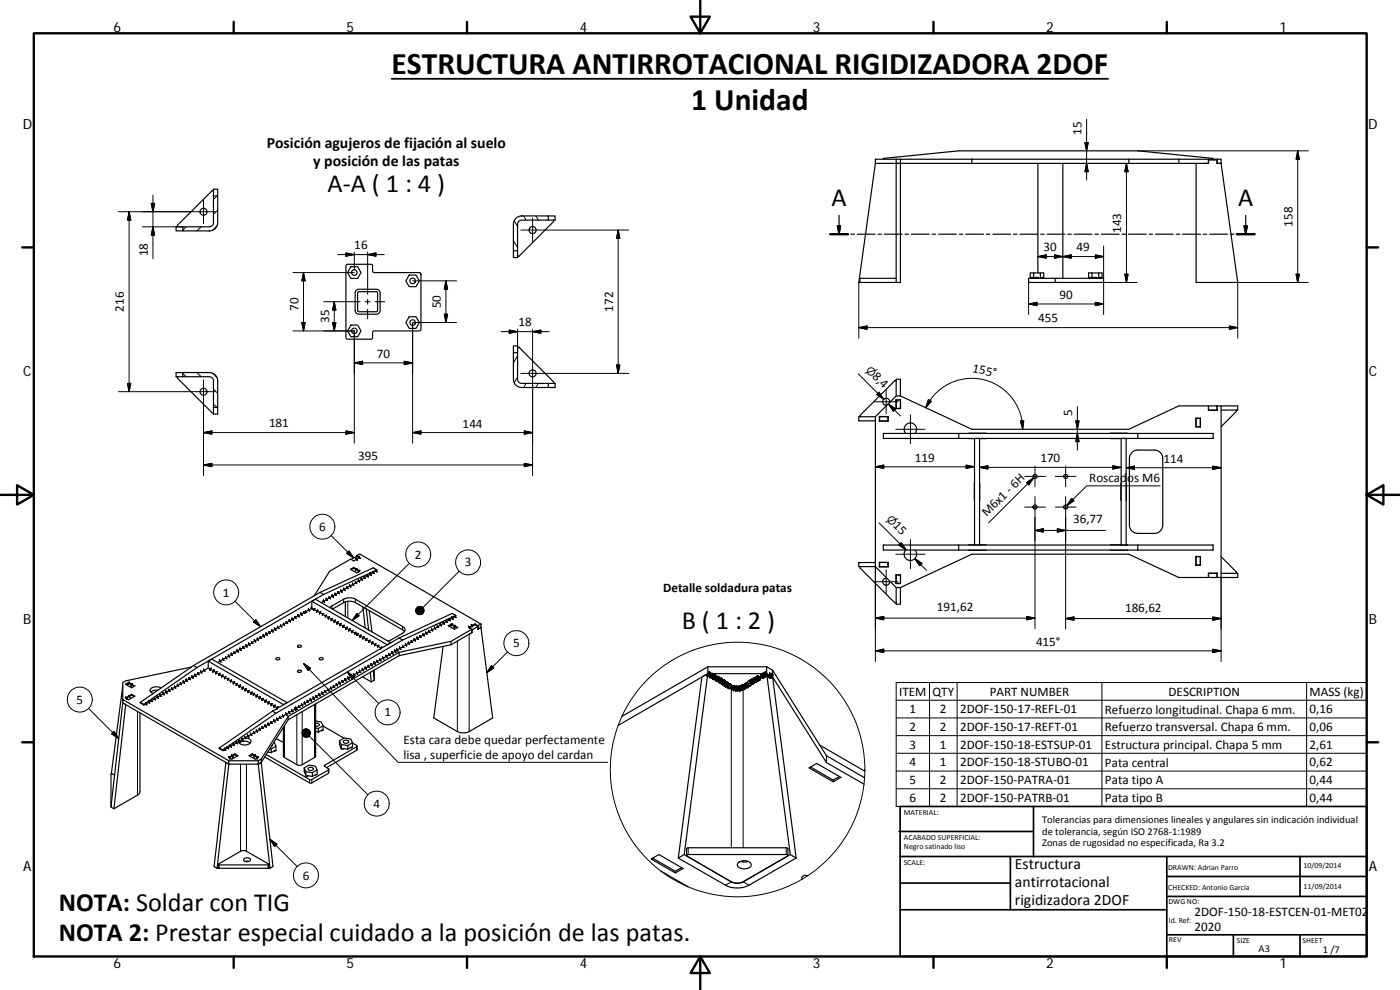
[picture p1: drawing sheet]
<svg xmlns="http://www.w3.org/2000/svg" width="420mm" height="297mm" viewBox="0 0 420 297" stroke-linecap="round" stroke-linejoin="round" font-family="sans-serif">
<g fill="none" stroke="#000" stroke-width=".36">
<path d="M64.1 58.8v-2h1.2v2M64.1 58.8h1.2v8a2.44 2.44 0 0 1-2.5 2.5h-7.9v-1.2h7.9a1.23 1.23 0 0 0 1.3-1.3zM64.1 57.4l-.4-.2-10.5 10.4v.3l.2 .2M262.7 49v-1.2h103.8v1.2M262.7 49l-5 35.8h11.3M269 47.8v37M270.2 47.8v37h-1.2M291.7 47.8v1.2M311.5 49v32.9M319 49v34.5M338.8 47.8v1.2M353.8 47.8v1.2"/>
<path d="M359 49v35.8h12.5l-5-35.8M362.7 47.8v1.2M362.7 49v-1h2.5v1h1.3M362.7 49h-100M363.9 47.8l.1-.3-22.5-2.2h-53.8l-22.5 2.2v.3M365.3 47.8v1.2M54.9 68.1h-2.1v1.2h2.1M104 79.4l7.5-.1 .3 .3 .1 1.8 .4 .4h13.5l.4 .2v17.1l-.4 .2h-13.5l-.4 .3-.1 1.9-.3 .2h-7.5l-.2-.4v-21.5zM154.1 75.2v2.1h1.2v-2.1M154.7 65.7l.5-.5 1-.4h8.4v1.2h-8a1.23 1.23 0 0 0-1.3 1.3v7.9h-1.2v-7.9l.2-1.1zM164.6 64.8h2v1.2h-2M166 66l.2 .2-.1 .3-10.3 10.4h-.3l-.2-.2"/>
<path d="M249.1 70.3h5.4M251.3 67.8h1l-.5 2.5zM251.8 64.6v5.7M255.3 70.3h1.1M257.3 70.3h5.3M263.5 70.3h1M265.4 70.3h5.4M271.6 70.3h1.1M273.5 70.3h5.4M279.7 70.3h1.1M281.7 70.3h5.3M287.9 70.3h1"/>
<path d="M289.8 70.3h5.4M296 70.3h1.1M298 70.3h5.3M304.2 70.3h1M306.1 70.3h5.3M312.3 70.3h1.1M314.3 70.3h5.3M320.5 70.3h1M322.4 70.3h5.3M328.6 70.3h1M330.5 70.3h5.3M336.7 70.3h1.1"/>
<path d="M338.7 70.3h5.3M344.9 70.3h1M346.8 70.3h5.3M353 70.3h1M354.9 70.3h5.4M361.1 70.3h1.1M363.1 70.3h5.3M369.3 70.3h1M371.2 70.3h5.3M373.3 67.8h1.1l-.5 2.5zM373.9 64.6v5.7M105.3 97.5h2l1 1.8-1 1.7h-2l-1-1.7z"/>
<path d="M105.3 80h2l1 1.8-1 1.7h-2l-1-1.7zM106.8 87.2l.9-.4h5.3l.7 .2 .4 .9v5.3l-.3 .7-.8 .4h-5.3l-.7-.3-.4-.8v-5.3zM107.4 87.7h5.8v5.7h-5.8zM122.8 95h2.1l.9 1.8-.9 1.7h-2.1l-1-1.7zM122.8 82.5h2.1l.9 1.8-.9 1.7h-2.1l-1-1.7zM269 83.5h-10.9v1.3M309.2 83.5h-.5v1.3h8M309.2 83.5h7.5M309.9 83.2v.3M310.2 81.9v1.3M311.7 83.5v-.3h-2.2v.3M312.2 81.9v1.6"/>
<path d="M312.5 83.5v-.3h.7v-1.3h-4v1.6M316.7 83.5h14.5v1.3h-14.5M316.7 83.5v1.3M327.4 83.2v.3M327.7 81.9v1.3M329.2 83.5v-.3h-2.2v.3M329.7 81.9v1.6M330 83.5v-.3h.7v-1.3h-4v1.6M330 83.2v.3M53.4 113l-.2 .5 10.5 10.3 .2 .1 .2-.2M54.9 111.8h7.9a2.48 2.48 0 0 1 2.5 2.5v7.9h-1.2v-7.9a1.23 1.23 0 0 0-1.3-1.3h-7.9zM54.9 111.8h-2.1v1.2h2.1"/>
<path d="M154.1 105.8v-2h1.2v2M154.1 105.8h1.2v8a1.23 1.23 0 0 0 1.3 1.2h8v1.3h-8a2.47 2.47 0 0 1-2.5-2.5zM155.3 104.4l.1-.2h.4l10.3 10.4 .1 .2-.2 .2M164.6 115h2v1.3h-2M268.9 120h1.3l.1 2.6h-1.4zM269 118.8v-5h1.2v5M269 120v2.6M269 114.4l-.4-.2-10.5 10.4 .2 .4M64.1 122.2v2.1h1.2v-2.1M262.7 125v45M262.7 125h-5v1.3h5M263.9 126.3h2.6"/>
<path d="M263.9 125h2.6v1.4h-2.6zM264 125v1.3M265.1 130h99v1.6h-99zM266.5 125v1.3M267 120.8a1.05 1.05 0 0 0-.9-1.3 1.05 1.05 0 0 0-1.2 1.1 1.05 1.05 0 0 0 1.3 1M269 122.5h1.2M269 120h1.2M271.8 130a1.88 1.88 0 0 1 .1-2.6 1.88 1.88 0 0 1 2.6 0 1.88 1.88 0 0 1 .1 2.6M287.7 130v1.6M290.8 131.6h1.7M290.8 130h5.1M295.9 131.6h-1.9"/>
<path d="M333.3 131.6h3.2M333.3 130h5.1M338.4 131.6h-.4M339.6 135.9l.8-.6 .7-.2 5.4-.1a2.51 2.51 0 0 1 2.5 2.5v20a2.51 2.51 0 0 1-2.5 2.5h-5a2.51 2.51 0 0 1-2.5-2.5v-20l.1-.7zM341.5 130v1.6M358.9 125.5h1.4v2.6h-1.4zM359 125.5v2.6M359 125.5h1.2M360.2 125.5v2.6M362.7 123h2.6M362.7 121.8v1.3h2.6v-1.3M365.2 121.8v1.2"/>
<path d="M365.3 121.8h1.2v51.5M365.3 121.8h-11.5l-15 7h-47.1l-21.5-10h-1.2l-6.3 6.2M366.5 121.8h5v1.2h-5M370.9 123l.2 .2-.1 .3-4.5 4.5M292.5 145v5.1M294 145v5.1M336.5 145v5.1M338 150.1h.1M338 145v5.1M96.1 177.7l1 .7M96.1 177.7l-38 22M97.1 178.4l-38 21.9"/>
<path d="M106.2 170.5l1.6 1M106.2 170.5l-.8 .4M106.2 170.2l1.8 1.1-1 .6-1.8-1.1 1-.6v.3M107 166.9l-1.6 1M107 166.9l.8 .4M107.1 166.9v-.2l.9 .5-1.8 1.1-1-.5-6.3 3.6-4.6 7.4M107.1 166.7l.8-.5 36.4 21M112 170.4h.1M112 170.4l-15.9 7.3M112 170.4l1.1 .6M113 171v.2l-16.6 9.6M113 171l-15.9 7.4"/>
<path d="M258.3 170l-.2 .5 10.5 10.4 .4-.2M262.7 170l6.3 6.3M262.7 168.8h-5v1.2h5M263.9 168.8h2.6M263.9 170h2.6M263.9 168.7h2.6v1.4h-2.6zM264 168.8v1.2M265.1 163.5h99v1.5h-99zM266.2 173.5a1.05 1.05 0 0 0-1.3 1 1.05 1.05 0 0 0 1.2 1.1 1.05 1.05 0 0 0 .9-1.3M266.5 168.8v1.2M268.9 172.5h1.3l.1 2.6h-1.4zM269 176.3h1.2"/>
<path d="M269 176.3v5h1.2v-5M269 172.5v2.6M269 172.5h1.2M269 175h1.2M271.8 165a1.88 1.88 0 0 0 .1 2.6 1.88 1.88 0 0 0 2.6 0 1.88 1.88 0 0 0 .1-2.6M287.7 163.5v1.5M290.8 165h5.1M292.5 163.5v-31.9h1.5v31.9M292.5 163.5h-1.7M294 163.5h1.9M333.3 165h5.1M336.5 163.5h-3.2"/>
<path d="M336.5 163.5v-31.9h1.5v31.9M338 163.5h.4M341.5 163.5v1.5M358.9 167h1.4v2.6h-1.4zM359 167h1.2M359 167v2.6M360.2 167v2.6M362.7 172h2.6M365.2 172v1.3M365.3 173.3v-1.3h-2.6v1.3M366.5 167l4.5 4.6 .1 .2-.2 .2M366.5 172h5v1.3h-17.7l-15-7h-47.1l-21.5 10"/>
<path d="M58.1 199.7l-16 11.1 1.1 .7M58.1 199.7l1 .6M62.5 198.4v2M62.5 198.4l1-.6 22.7 13-1.1 .6zM82.8 197.5a.54 .54 0 0 1 .7-.3 .54 .54 0 0 1 .3 .7 .6 .6 0 0 1-.6 .1 .6 .6 0 0 1-.4-.5zM89.4 193.6a.61 .61 0 0 1 1 .5 .6 .6 0 0 1-.6 .2 .6 .6 0 0 1-.5-.6zM91.4 183.8l-26.1 15M93.6 180.4v2l9.5 5.6M93.6 180.4l1-.6 22.7 13-1.1 .7zM93.6 182.5l-2.3 1.2M95.9 197.4a.5 .5 0 0 1 .7-.2 .5 .5 0 0 1 .2 .7 .5 .5 0 0 1-.7 .2 .5 .5 0 0 1-.2-.7zM99 182.3l4.1-2.5a3.9 3.9 0 0 1 3.6 0l14.1 8.2a1.06 1.06 0 0 1 .8 1 1.06 1.06 0 0 1-.8 1l-4.4 2.3"/>
<path d="M99.8 182.8l3.3-2a3.9 3.9 0 0 1 3.6 0l14.7 8.7M103.1 187.9l11.4 6.6M103.6 180.6v4.4M108.9 182.1l.7 6.3M109.9 182.7l.7 6.3M110.8 183.2l.8 6.4M115 197.4h.1M115.1 197.4l-26.5 15.3M118.6 195.3v.1M118.6 195.3l-3.5 2.1M119.7 191.4l1.1 .6M119.7 191.4l-37.9 22"/>
<path d="M119.8 196.7l-33.3 19.2M119.8 195.7v1M119.8 195.7l-33.3 19.2M120.8 192l-38 22M134.5 187.7l1-.5 1.9 1.1-1 .5zM135.4 192.4v1M135.4 192.4l-15.6 3.3M135.4 193.4l-15.6 3.3M135.5 187.5l1.6 .9M135.5 187.5l-.8 .4M135.5 187.2v.3M136.7 184.7v.2l-18.1 10.4"/>
<path d="M136.7 184.7l-15.9 7.3M136.8 184.7l-1.1-.6-16 7.3M141.6 189.8h.1M141.6 188.8v1l-6.2 3.6M141.6 188.8l-6.2 3.6M141.7 189.8l-.9 .5M142.6 187.2l.9 .5M142.6 187.2v.3M142.6 187.5l-1.7 .9M142.6 187.2l-1.9 1.1 .9 .5M142.6 187.5l.9 .5M143.5 188.7h.1"/>
<path d="M143.5 188l-1.9 .9M143.5 188v.8l.8-.5M143.5 187.7v1M144.3 188.3l3.6 27.1-8 4.4-1.4 .1-1-.3-7.3-4.2 2.8-21.4M144.3 188.3l-.8 .4M144.3 187.2v1.1M144.3 187.2l-.8 .5M36.8 205.8l-3.4 26.4M36.8 210.9l.9 .5-3.5 31.3M36.8 210.9l-3.5 31.2 .9 .6M36.8 210.9l31.9 18.4h8.8M36.8 210.9v-1l31.9 18.4"/>
<path d="M37.6 205.3l1-.6 1.9 1.1-1 .6zM37.6 209.4l1.9-1.1 1 .6-1.9 1.1zM38.6 204.7v.3M38.6 205l1.6 .9M38.6 205l-.7 .4M39.5 208.6l-1.6 .9M39.5 208.6l.7 .4M39.5 208.3v.3M42 213.9l-.1 24-.6 .7-7.1 4.1M47.4 207.1a2.6 2.6 0 0 0-2.1 .6M48.4 206.4a2.31 2.31 0 0 0-3.3 .7l.2 .6 .7 .4M57.4 200.2l-19.7 4.1-.9 .5v5.1"/>
<path d="M59.1 200.3l-15.9 11.2 18.1-10.4M61.3 201.1h.1M62.5 200.4l9.5 5.6M62.5 200.4l-1.2 .7M72 205.9l3.6 2.1M75.6 208l7.7 4.4M81.8 213.4l-16 11 1 .8M81.8 213.4l1 .6M82.8 214l-16 11.2 18.2-10.4M85 214.8h.1M86.5 215.9l-8.1 12.9M86.5 214.9v1"/>
<path d="M86.5 214.9l-8.1 12.9M88.6 212.7l-3.6 2.1M89.3 201.2a.61 .61 0 0 1 .7-.2 .61 .61 0 0 1 .4 .6 .6 .6 0 0 1-.6 .2 .6 .6 0 0 1-.5-.6zM94.7 211.2v15.6l-.2 .4-4.5 2.4-.9-.2-3.9-2.2-.1-.4v-8.6M94.7 216.3l1.7 .3 .6 1.1-1.5 .9M94.7 217a.6 .6 0 0 1 .8 0 .6 .6 0 0 1 .2 .7l-1 .2M94.7 219.5l.8 .2M94.7 218.5l.8 .1M95.5 218.6v1.1M97 217.7v1.4l-1.5 .6M97 217.8l6.2 3.7M108.8 203.1l2.6 1.5"/>
<path d="M111.1 201.7l.3 2.9M112 201.2l.3 2.9-.9 .5M112.3 202.7l-.1 .1M112.3 201v1.7M112.3 202.7v1.1M212.4 202.1l-1.8 1-7 54.4M212.4 202.1l-7.1 54.3M212.4 202.1l1.8 .9M212.4 200.1v2M212.4 200.1h17.7M212.4 200.1l-25.8 14.8M214.1 203.1l3.7 2.1"/>
<path d="M217.7 205.1l1.8 1.1a3.7 3.7 0 0 0 3.5 0l1.8-1.1M228.4 203.1l-3.7 2.1M230.1 202.1l1.8 1M230.1 202.1l-1.8 .9M230.1 202.1l7.1 54.3M230.1 202.1h-17.7l-26.9 15.5M230.1 200.1l1.8 1M230.1 200.1v2M231.9 203.1l7 54.4M231.9 201.1v2M231.9 201.1l16.1 25.7M231.9 203.1l16.1 25.7"/>
<path d="M34.4 232.6l-.8-.4h-.3v8.6M68.6 227.2l1.9-1 .9 .5-1.8 1.1zM68.7 229.3l-.9-.5-3.5 31.2 .8 .5M68.7 229.3l-3.6 31.2M68.7 228.3v1M68.7 228.3h8.8M70.5 226.4l.7 .5M70.5 226.4l-1.7 1M70.5 226.2v.2M71.8 222.9a2.75 2.75 0 0 1 3.3 0M73.5 221.4a1.24 1.24 0 0 1 1.3 .2 1.24 1.24 0 0 1 .4 1.3 2.39 2.39 0 0 1-3.6-.4M75.7 226.4l1.7 1"/>
<path d="M75.7 226.4l-.7 .5M75.7 226.2l1.9 1-1 .6-1.8-1.1 .9-.5v.2M77.5 229.3l3.5 31.2M77.5 228.3v1M78.4 228.8l3.5 31.2-.9 .5M78.4 227.8v1M78.4 228.8l-.9 .5M78.4 227.8l-.9 .5M79.4 227.1l13.7 7.9 5.4-2.9 .2-1.3M80.4 225.6l1 .2M81 224.6l.4 .1M81.4 224.7v1.1"/>
<path d="M81.7 223.5l-.2 .4M82.2 222.7l.6 1.2-1.4 .8M82.8 221.8h.5l1.2 .7h.6M82.8 223.9v1.3l-1.4 .6M91.3 230.4l1.4-.8 2 .3 .5 1.1-1.4 .8M91.3 230.4v1.1l.5 1.4M91.3 230.4l.5 1.1M91.8 232.9h.5v-.2l1.5 .3M91.8 231.5v1.4M91.8 231.5l2 .3M92.5 230.5l.1-.1a.78 .78 0 0 1 .9-.2 .78 .78 0 0 1 .5 .7 .8 .8 0 0 1-.9 .4 .8 .8 0 0 1-.6-.8zM93.8 231.8v1.2"/>
<path d="M95.2 231v1.3l-1.4 .7M101.9 222.3l1.4-.9 2 .3 .5 1.1-1.4 .9M101.9 222.3v1.1l.5 1.3M101.9 222.3l.5 1.1M102.4 224.7l2 .1M102.4 223.4v1.3M102.4 223.4l2 .3M103.1 222.3a.91 .91 0 0 1 1.6 .4 .91 .91 0 0 1-.9 .3 .91 .91 0 0 1-.8-.6zM104.4 223.7v1.1M105.8 222.9l1.3 .8v.3l-9.6 5.6-.1 .3 1.2 .8v.2l-5.3 3.1-13.4-7.6M105.8 222.8v1.4l-.4 .2v-.2l-1 .6M107.2 223.9l-.2 1.2-9 5.2"/>
<path d="M242.8 230.4l2.3-1.3 7.3 4.1-2.3 1.4zM243.3 230.1l6.8 4M246 223.6l13.6 7.8M248 228.8l11.3 6.5M248 226.8l11.5 6.6M248 226.8v2M250.1 234.1v.5M251.9 233l-1.8 1.1M33.5 240.9l-.2-.1v1.1M65.5 259.3l6.7-3.9 1.1-.2 7.4 4.2-14.9 .1zM65.5 259.4v1l.3 .1h14.6l.3-.1v-1M73.2 257.7a1.21 1.21 0 0 1 2 .3 1.25 1.25 0 0 1-2.1 0z"/>
<path d="M73.6 258.5h1.1M195.4 257.7l2.3-1.3 7.3 4.2-2.3 1.3zM195.9 257.5l6.8 3.9M205.3 256.4l14.2 8.2a4.1 4.1 0 0 0 3.5 0l14.2-8.2M205.3 256.4l-1.7 1.1M206.1 256.7v-2.1l.4-.2h29.5l.5 .3v2M221.5 258.9a2.73 2.73 0 0 1 3.9 .4 1.94 1.94 0 0 1-2.7 1.3 1.16 1.16 0 0 1-1.1-.4 1.16 1.16 0 0 1-.1-1.3zM222.2 258.5l1 .1 1.3-.1M236.3 256.9l.1-.3-.4-.2h-29.5l-.4 .2 .1 .3M237.2 256.4l1.7 1.1M238.9 257.5l-14.1 8.1a7.9 7.9 0 0 1-7.1 0l-14.1-8.1M65.5 260.3l-.4 .2"/>
<path d="M80.7 260.3l.3 .2M198.3 261.3l8.2 4.8M202.7 261.4v.5M204.5 260.3l-1.8 1.1M242.4 262.7a1.26 1.26 0 0 0-1.8 .8l.2 .2"/>
<circle cx="61.1" cy="63.5" r="1.04"/>
<circle cx="159.8" cy="69" r="1.06"/>
<circle cx="106.3" cy="99.3" r=".84"/>
<circle cx="106.3" cy="81.8" r=".84"/>
<circle cx="123.8" cy="96.8" r=".84"/>
<circle cx="123.8" cy="84.3" r=".84"/>
<circle cx="61.1" cy="117.5" r="1.04"/>
<circle cx="159.8" cy="112.1" r="1.05"/>
<circle cx="310.6" cy="152.1" r=".61"/>
<circle cx="310.6" cy="142.9" r=".61"/>
<circle cx="319.8" cy="152.1" r=".6"/>
<circle cx="319.8" cy="142.9" r=".6"/>
</g>
<g fill="none" stroke="#000" stroke-width=".3">
<path d="M326.1 35.8v18.2M45.9 58.5v19.1M61.1 60v7.1M65.1 58.8l-1 1M325.6 42.8h1l-.5 2.5zM326.1 49l.5 2.5h-1zM338.1 49v35.8M338.1 49l.4 2.5h-.9zM341.5 45.3h51.1M389.5 45.3l.5 2.5h-1zM389.5 45.3v39.5M38.7 63.5l.6 2.5h-1z"/>
<path d="M38.7 63.5v54M42.7 68.1h12.2M45.4 61h1l-.5 2.5zM45.9 68.1l.5 2.4h-1zM55.9 68.1l-1 1M60.4 68.1l-1.3 1.2M64.6 63.5h-29M65.1 67.8l-1.3 1.3M65.3 63.1l-1.2 1.2M101.3 76.4h14M103.8 75.9l2.5 .5-2.5 .5zM106.3 75.6v5.3"/>
<path d="M110.3 76.4l2.5-.5v1zM110.3 75.6v12.7M154.1 72.1l1.2 2.2M154.3 66.2l1 1.8M156.3 69h32.4M157.2 64.8l.7 1.2M159.8 65.5v7.1M160.8 64.8l.8 1.2M164.5 64.8l.1 .1M185.5 69v43M185.5 69l.5 2.5h-1zM311.5 77l2.5-.5v1z"/>
<path d="M311.5 77h19.7M316.5 76.5l2.5 .5-2.5 .5zM319 77l2.5-.5v1zM328.7 76.5l2.5 .5-2.5 .5zM331.2 73.8v9.7M87.9 81.8h18.4M87.9 99.3h18.4v33.7M90.6 96.8h1l-.5 2.5zM91.1 81.8v17.5M91.1 81.8l.5 2.5h-1zM99.8 96.8h1l-.5 2.5zM100.3 90.5l.5 2.5h-1z"/>
<path d="M100.3 90.5v8.8M108.1 90.5h-11M109.6 90.5h1.5M110.3 89.8v1.5M110.3 92.8v2.9M112.6 90.5h2.9M123.8 84.3h13.2M133.3 94.3h1l-.5 2.5zM133.8 84.3v12.5M133.8 84.3l.5 2.5h-1zM137 96.8h-13.2v36.2M150.3 99.5h14.5"/>
<path d="M152.8 99l2.5 .5-2.5 .5zM155.3 98.7v7.1M159.8 99.5l2.5-.5v1zM159.8 98.7v44M257.7 84.8v16.7M257.7 98.3l2.5-.5v1zM257.7 98.3h113.8M308.7 84.8v9.6M308.7 91.2l2.5-.5v1zM308.7 91.2h22.5M316.2 84.8h25M328.7 90.7l2.5 .5-2.5 .5z"/>
<path d="M331.2 84.8v9.6M337.6 82.3h.9l-.4 2.5zM369 97.8l2.5 .5-2.5 .5zM389 82.3h1l-.5 2.5zM392.6 84.8h-21.1v16.7M35.6 117.5h29M38.3 115h1l-.6 2.5zM54.9 112l1 1M59.1 111.8l1.3 1.2M61.1 114v28.7M63.8 112l1.3 1.3M64.1 116.8l1.2 1.2"/>
<path d="M106.3 108.9l2.5-.5v1zM106.3 108.9h17.5M121.3 108.4l2.5 .5-2.5 .5zM155.3 106.7l-1.2 2.2M155.3 113.1l-1 1.7M156.3 112h32.4M157.9 115l-.7 1.3M161.6 115l-.8 1.3M164.6 116.2l-.1 .1M185 109.5h1l-.5 2.5zM257.6 112.1l7.6 7.7-1.7-1.8M263.8 117.7l1.4 2.1-2.1-1.4z"/>
<path d="M265.9 117v7.1M278.6 119.9l.9 .5-1.7 1.9zM61.1 139.5l2.5-.5v1zM61.1 129.8l2.5-.5v1zM61.1 139.5h98.7M61.1 129.8h45.2M64.1 121.2l1 1M103.8 129.3l2.5 .5-2.5 .5zM123.8 129.8l2.5-.5v1zM123.8 129.8h36M157.3 139l2.5 .5-2.5 .5zM157.3 129.3l2.5 .5-2.5 .5z"/>
<path d="M262.4 120.5h7.1M266.7 121.3l3.5 3.5M266.7 121.3l2.1 1.4-.7 .7zM268.8 128.8h8.8M273.2 124.4v8.8M277.8 122.3a15.3 15.3 0 0 1 17.2-8.4 15.3 15.3 0 0 1 11.9 14.9M290 139.6l2.5 .5-2.5 .4zM306.2 126.3h1l-.3 2.5zM310.6 139.8v6.3M319.8 139.8v6.3M322.9 126.3h.9l-.5 2.5zM323.3 122v13"/>
<path d="M323.3 130l.5 2.5h-.9zM334 139.7l2.5 .5-2.5 .5zM364 139.8l2.5 .5-2.5 .5zM262.7 140.1l2.5-.5v.9zM262.7 140.1h29.8M263.8 156.9l8.1 8.1-1.8-1.8M294 140.2l2.5-.5v1zM294 140.2h42.5M307.5 142.9h6.2M307.5 152.1h6.2M308.1 144.8l2.1-1.4-1.4 2.1zM310.2 143.4l-13.5 13.5"/>
<path d="M310.6 159.2l2.5-.6v1.1zM310.6 149v39.6M316.7 142.9h6.2M316.7 152.1h6.2M317.3 158.6l2.5 .6-2.5 .5zM319.8 149v39.8M321.6 149.5l.7 .7-2.1 1.5zM331.8 159.2h-21.2M338 140.3l2.5-.5v1zM338 140.3h28.5M348.2 145.8h-22.1l-5.9 5.9M97.9 179.5v.3l.4 .3"/>
<path d="M98.8 179l.4 .6M99.4 160.7l6.8 6.7M99.7 178.5l.4 .6M100.6 178l.3 .6M101.4 177.5l.1 .4 .3 .2M102.3 177l.4 .6M103.1 179.8v1M103.2 176.5l.4 .6M104 176l.1 .3 .3 .3M104.7 165.3l1.5 2.1-2.2-1.4zM104.9 175.5l.4 .6M105.8 175l.4 .6"/>
<path d="M106.7 179.8v1M106.7 174.5l.3 .6M106.9 167.4v.4l.4 .3M107.1 170.6l-.4 .7M107.6 173.9l.3 .7zM107.8 166.9l.1 .5 .3 .2M108 171.1l-.4 .7M108.4 173.4v.4l.4 .3M109.3 172.9l.1 .5 .3 .2M110.2 172.4l.3 .7M111.1 171.9l.3 .7M111.9 171.4l.4 .7"/>
<path d="M112 170.4l1 .6M112.8 170.9l.4 .7M122.9 169l-17.2 17.2M137.8 171.4l-10.9 10.9M262.4 174.5h7.1M262.7 170v4.4M262.7 174.6v23.9M265.9 171v7.1M268.8 166.3h8.8M269.8 163.5l.7-.7 1.4 2.2zM273.2 161.9v8.7M274.5 167.6l3.6 3.5"/>
<path d="M274.5 167.6l2.2 1.4-.7 .7zM366.5 173.3v25.2M65.9 198l.4 .6M66.8 197.5l.4 .6M67.7 197l.4 .6M68.5 196.5l.4 .6M69.4 196l.4 .6M70.3 195.5l.4 .6M70.5 180.4l7.7 7.6M71.2 195l.3 .6M72 194.5l.4 .6M72.9 194l.4 .6"/>
<path d="M73.8 193.5l.4 .6zM74.6 193l.1 .4 .3 .2M75.5 192.4l.4 .7M76.1 186.6l.7-.7 1.4 2.1zM76.4 191.9l.3 .7M77.2 191.5l.4 .6M78.1 190.9v.4l.4 .3M79 190.4v.4l.4 .3M79.9 189.9v.4l.3 .3M80.7 189.4l.4 .7M81.6 188.9l.3 .7M82.5 188.4l.3 .7"/>
<path d="M83.3 187.9l.4 .7M84.2 187.5l.4 .6M85.1 186.9l.3 .7M85.9 186.4l.4 .7M86.8 185.9l.4 .7M87.7 185.4l.3 .7M88.5 184.9l.4 .7M89.4 184.4l.4 .7M90.3 183.9l.1 .5 .3 .2M91.1 199.1l28.4 29.6h62.9M91.1 199.1l2.1 1.4-.7 .7zM91.2 183.4v.5l.3 .2"/>
<path d="M91.7 183.2l.4 .6M92.6 182.6l.1 .5 .3 .2M93.4 182.2l.4 .6M94.5 182.5l-.3 .2-.1 .5M95.4 183l-.4 .7M96.3 183.6l-.4 .6M97.1 180l.1 .5 .2 .2M97.1 184.1l-.3 .6M98 184.6l-.3 .6M98.9 185.1l-.4 .6M99.6 181.8v.8M99.8 185.6l-.3 .2-.1 .4"/>
<path d="M100.5 186.1h.1l-.3 .6zM101.5 186.6l-.4 .6M102.4 187.1l-.4 .3v.3M103.3 187.6l-.3 .2-.1 .5M104.2 188.2l-.4 .6M104.4 180.4v5M105.1 188.7l-.4 .6M105.9 189.2l-.3 .6M106.8 189.7l-.3 .7M107.1 184l.7 .7-2.1 1.5zM107.5 190l-.3 .7M108.4 190.6l-.4 .6"/>
<path d="M109.3 191.1l-.4 .6M110.2 191.6l-.4 .6M110.5 199.6l.4 .6M111.1 192.1l-.4 .6M111.4 199.1l.3 .7M111.9 192.6l-.3 .7M112.2 198.6l.1 .5 .3 .2M112.8 193.1l-.4 .7M113.1 198.1l.4 .7M113.7 193.6l-.4 .7M114 197.6l.3 .6M114.6 194.1l-.4 .7"/>
<path d="M114.8 197.1l.4 .7M115.8 196.6l.4 .6zM116.7 196l.4 .7M117.6 195.5l.4 .7M118.5 195l.4 .7M119.1 194.6l.3 .7M119.9 194.1l.4 .7M120.8 188v1M120.8 193.6l.4 .7M121.7 193.1l.4 .7M122.5 192.7l.4 .6M123.4 192.2l.4 .6"/>
<path d="M124.3 191.6l.4 .7M125.2 191.1l.3 .7M126.1 190.6l.3 .7M126.9 190.1l.4 .7M127.8 189.6l.4 .7M128.6 189.1l.4 .7M129.5 188.6l.4 .7M130.4 188.1l.4 .7zM131.3 187.6l.3 .7M132.2 187.1l.3 .7M133 186.6l.4 .7M133.9 186.1l.1 .5 .2 .2"/>
<path d="M134.7 185.6l.4 .6M135.6 185.1l.4 .6M135.7 184.1l1 .6M135.7 187.1l-.4 .7M136.5 184.6v.3l.4 .4M136.6 187.6l-.1 .4-.3 .3M137.3 192.3v27.2M140.6 187.9l.3 .7M140.8 190.3v29.2M141.4 187.4l.4 .6M147.5 199.7l.7 .7-2.1 1.4zM152.3 195.6l-6.2 6.2"/>
<path d="M262.7 185.5l2.5-.5v1zM262.7 195.3l2.5-.5v1zM262.7 185.5h47.9M262.7 195.3h103.8M308.1 185l2.5 .5-2.5 .5zM319.8 185.6l2.5-.5v1zM319.8 185.6h46.7M364 185.1l2.5 .5-2.5 .5zM364 194.8l2.5 .5-2.5 .5zM26.6 212.5l9 9.1M34.2 219.5l1.4 2.1-2.1-1.4zM37.7 209.2l.3 .2v.4"/>
<path d="M38.6 208.7l.3 .6M38.8 204.7v.3l-.4 .3M39.7 205.2v.3l-.4 .3M41.3 213.5v25.1M42.2 210.7l1 .6M43.7 210.8l.4 .7zM44.6 210.3l.3 .7M45.4 209.8l.4 .7M46.3 209.3l.1 .5 .3 .2M47.1 208.8l.4 .7M48 208.3l.4 .7M48.9 207.8v.4l.4 .2"/>
<path d="M49.8 207.3v.3l.4 .4M50.7 206.8l.3 .7M51.5 206.3l.1 .5 .3 .1M52.4 205.8l.4 .6M53.2 205.3l.1 .3 .3 .3M54.1 204.8l.4 .6M55 204.3l.1 .5 .3 .1M55.9 203.8v.3l.3 .3M56.8 203.3l.3 .6M57.6 202.8l.1 .4 .3 .2M58.5 202.3l.4 .6M59.3 201.8l.4 .6"/>
<path d="M60.2 201.3l.4 .6zM61.1 200.8l.4 .6M63.4 200.5l-.4 .7M64.3 201l-.4 .7M64.9 201.7l.3-.2-.4 .7zM66 202l-.3 .7M66.9 202.5l-.4 .7M67.8 203l-.4 .7M68.7 203.5l-.3 .2-.1 .5M69.5 204l-.3 .7M70.4 204.5l-.4 .7M71.3 205l-.4 .7"/>
<path d="M72.2 205.5l-.4 .7M73.1 206.1l-.4 .7M73.9 206.7l-.3 .6M74.8 207.2l-.3 .3v.3M75.2 220l.4 .6M75.7 207.7l-.3 .3-.1 .3M76.1 219.5l.3 .6M76.4 208l-.3 .2-.1 .5M77 219l.1 .5 .2 .1M77.3 208.5l-.3 .2-.1 .5M77.8 218.5l.4 .6M78.2 209l-.4 .7"/>
<path d="M78.7 218l.3 .6M79 209.5l-.3 .7M79.6 217.5l.3 .6M79.9 210.1l-.2 .1-.1 .5M80.4 217v.3l.4 .3M80.8 210.6l-.3 .1-.1 .5M81.3 216.5v.3l.4 .3M81.7 211.1l-.4 .6M82.2 216l.3 .6M82.6 211.6l-.4 .6M83 215.5l.4 .6M83.5 212.1l-.4 .3v.3"/>
<path d="M83.9 214.9v.4l.4 .3M84.8 214.4l.3 .7zM85.4 217.7v9.6M85.8 213.9l.3 .7M86.6 213.4l.4 .7M87.5 212.9l.1 .3 .3 .4M88.4 212.4v.3l.4 .3M88.8 212.2v.3l.3 .3M89.1 214.4v15M89.6 211.6l.1 .5 .3 .2M90.5 211.1l.4 .7M90.7 213.5v15.9"/>
<path d="M91.4 210.7l.3 .6M92.2 210.1l.1 .4 .3 .3M93.1 209.6l.4 .7M94 209.1l.3 .7M94.4 211.4v15.9M94.8 208.7l.4 .6M95.7 208.2l.4 .6M96.6 207.6l.4 .7M97.4 207.1l.4 .7M98.3 206.7l.4 .6zM99.2 206.1l.4 .7M100.1 205.6l.3 .7"/>
<path d="M100.9 205.1l.1 .5 .3 .2M101.8 204.6l.4 .7M102.7 204.1l.3 .7M103.5 203.6l.4 .7M104.2 201.6l2.1 1.4-.7 .8zM104.2 201.6l9.5 9.5M104.4 203.1v.4l.4 .3M105.3 202.6l.1 .5 .3 .2M106.1 202.1l.4 .7M107 201.6l.4 .6M107.9 201.1l.4 .7M108.7 200.6l.1 .5 .3 .2"/>
<path d="M109.6 200.1l.4 .6M212.8 201.5l-.1 .6-.7 .7M213.2 201.7v.7l-.7 .6 .7-.6zM213.7 202v.7l-.7 .6M214.2 202.3l-.2 .9-.5 .4M214.6 202.4l-.2 .9-.6 .4 .6-.4 .2-.9M215 202.6v.7l-.7 .7M215.5 202.9l-.1 .7-.7 .6 .6-.4 .2-.9M215.9 203.2l-.2 .8-.6 .5M216.4 203.4l-.1 .7-.7 .6M216.4 203.5l-.2 .9-.5 .4M216.8 203.7l-.2 .9-.6 .4"/>
<path d="M217.2 203.9v.7l-.7 .6M217.3 204v.7l-.7 .6M217.7 204.2l-.1 .7-.7 .6 .7-.6zM218.1 204.5l-.1 .7-.7 .6M218.3 206.3l.5-.4 .2-.8v.7l-.7 .6M218.6 204.8l-.1 .7-.7 .6M219.5 206.2v48.2M219.5 205.4l-.2 .8-.5 .5M219.5 207.1l.1-.7 .6-.7-.5 .5-.1 .9M220.4 206l.2-.2-.5 .5 .1 1-.1-.7zM221 205.9l-.4 .6 .2 .8-.1-.8 .4-.6M221.5 205.9l-.3 .6 .2 .9"/>
<path d="M221.9 205.8l-.2 .9 .4 .6M222.3 205.7l-.1 .9 .5 .6M222.7 205.5l.1 .9 .5 .5M223 205.4l.2 .8 .5 .5M223 206.2v48.2M223.5 205.1v.7l.7 .6M223.5 205l.2 .9 .5 .4M224 204.8v.7l.7 .6M224.4 204.5l.1 .7 .7 .6M224.7 204.3l.6 .4 .1 .8M225.1 204l.7 .6 .1 .7M225.2 204l.7 .6v.7"/>
<path d="M225.6 203.8l.7 .6v.6M226 203.5l.6 .4 .2 .9-.2-.9zM226.1 203.5l.7 .5 .1 .7M226.5 203.2l.6 .7 .1 .6-.1-.6zM226.9 203l.6 .4 .2 .9M227 202.9l.7 .6 .1 .7M227.3 202.7l.7 .6 .1 .7M228.3 202.3l.2 .9 .6 .4M228.8 202v.7l.7 .6M229.2 201.7l.1 .7 .7 .6M229.7 201.5l.1 .6 .7 .7M230.9 201.7v.7l-.7 .6"/>
<path d="M231.4 202l-.1 .7-.7 .6M231.9 202.3l-.2 .9-.6 .4M269 204.8h141.2v37.2h-141.2zM269 210.1h141.2M269 215.4h141.2M279 204.8v37.2M287.2 204.8v37.2M330.7 204.8v37.2M392.1 204.8v37.2M65.8 224.4l1.1 .6M67.4 224.5l.3 .7M68.2 224l.4 .7z"/>
<path d="M68.6 227l.4 .7M69.1 223.5l.4 .7M69.5 226.5l.4 .7M70 223l.3 .6M70.9 222.5l.3 .6M71.7 222l.4 .7M72.2 229.3v26.1M72.6 221.5l.4 .6M73.5 221l.3 .6M74 229.3v26.1M74.3 220.5l.4 .6M76.7 226.5l-.4 .7"/>
<path d="M77.6 227l-.3 .2-.1 .5M92.8 220.9l17.6 17.6M92.9 233.9v1M93.6 233.9v1M97.5 229.6v.4M98.5 231v1.1M107 224.1v1M269 220.7h141.2M269 226h141.2M269 231.4h141.2M269 236.7h141.2M65.8 259.5v1"/>
<path d="M80.4 259.5v1M81 251.8l2.1 1.5-.7 .7zM81 251.8l8.2 8.2M206.5 254.4v2M223 258.3v.3M236 254.4v2M219.5 264.6l-1.8 1M223 264.6l1.8 1"/>
<circle cx="96.7" cy="158" r="3.8"/>
<circle cx="67.9" cy="177.7" r="3.8"/>
<circle cx="125.5" cy="166.4" r="3.8"/>
<circle cx="140.5" cy="168.7" r="3.7"/>
<circle cx="155" cy="193" r="3.7"/>
<circle cx="23.9" cy="209.9" r="3.7"/>
<circle cx="116.3" cy="213.7" r="3.8"/>
<circle cx="221.4" cy="230.9" r="38.2"/>
<circle cx="113" cy="241.1" r="3.8"/>
<circle cx="91.8" cy="262.7" r="3.8"/>
</g>
<g fill="none" stroke="#000" stroke-width=".71">
<path d="M10.1 10h400.1v277h-400.1zM70.1 6.6v3.4M140.2 6.6v3.4M207.3 5h5.8l-2.9 5zM210.2 0v10M280.2 6.6v3.4M350.2 6.6v3.4M6.7 74.2h3.4M249.1 70.3h5.4M371.2 70.3h5.3M410.2 74.2h3.4M.2 148.5h9.9"/>
<path d="M5.1 145.6l5 2.9-5 2.9zM410.2 148.5l5-2.9v5.8zM410.2 148.5h9.9M6.7 222.7h3.4M410.2 222.7h3.4M70.1 287v3.4M140.2 287v3.4M210.2 287l2.9 5h-5.8zM210.2 287v10M280.2 287v3.4M350.2 287v3.4"/>
</g>
<g fill="none" stroke="#000" stroke-width=".51">
<path d="M269.8 249.5h40.4M270.1 257h140.1M270.1 242h140.1v45h-140.1zM303.2 257v16M310.2 242v15M350.2 257v30M390.2 257v12M270.1 273h80.1M270.1 265h33.1M350.2 269h60M350.2 263h60M350.2 280.5h60"/>
<path d="M370.2 280.5v6.5M390.2 280.5v6.5"/>
</g>
<path d="M251.3 67.8h1l-.5 2.5zM373.3 67.8h1.1l-.5 2.5z" fill="#000" stroke="#000" stroke-width=".36"/>
<path d="M117.5 23.6h215.1" fill="none" stroke="#000" stroke-width=".53"/>
<g fill="#000" stroke="#000" stroke-width=".3">
<path d="M325.6 42.8h1l-.5 2.5zM326.1 49l.5 2.5h-1zM338.1 49l.4 2.5h-.9zM389.5 45.3l.5 2.5h-1zM38.7 63.5l.6 2.5h-1zM45.4 61h1l-.5 2.5zM45.9 68.1l.5 2.4h-1zM103.8 75.9l2.5 .5-2.5 .5zM110.3 76.4l2.5-.5v1zM185.5 69l.5 2.5h-1zM311.5 77l2.5-.5v1zM316.5 76.5l2.5 .5-2.5 .5z"/>
<path d="M319 77l2.5-.5v1zM328.7 76.5l2.5 .5-2.5 .5zM90.6 96.8h1l-.5 2.5zM91.1 81.8l.5 2.5h-1zM99.8 96.8h1l-.5 2.5zM100.3 90.5l.5 2.5h-1zM133.3 94.3h1l-.5 2.5zM133.8 84.3l.5 2.5h-1zM159.8 99.5l2.5-.5v1zM257.7 98.3l2.5-.5v1zM308.7 91.2l2.5-.5v1zM328.7 90.7l2.5 .5-2.5 .5z"/>
<path d="M337.6 82.3h.9l-.4 2.5zM369 97.8l2.5 .5-2.5 .5zM389 82.3h1l-.5 2.5zM38.3 115h1l-.6 2.5zM106.3 108.9l2.5-.5v1zM121.3 108.4l2.5 .5-2.5 .5zM152.8 99l2.5 .5-2.5 .5zM185 109.5h1l-.5 2.5zM263.8 117.7l1.4 2.1-2.1-1.4zM278.6 119.9l.9 .5-1.7 1.9zM61.1 139.5l2.5-.5v1zM61.1 129.8l2.5-.5v1z"/>
<path d="M103.8 129.3l2.5 .5-2.5 .5zM123.8 129.8l2.5-.5v1zM157.3 129.3l2.5 .5-2.5 .5zM262.7 140.1l2.5-.5v.9zM266.7 121.3l2.1 1.4-.7 .7zM294 140.2l2.5-.5v1zM306.2 126.3h1l-.3 2.5zM322.9 126.3h.9l-.5 2.5zM323.3 130l.5 2.5h-.9zM338 140.3l2.5-.5v1zM157.3 139l2.5 .5-2.5 .5zM290 139.6l2.5 .5-2.5 .4z"/>
<path d="M308.1 144.8l2.1-1.4-1.4 2.1zM310.6 159.2l2.5-.6v1.1zM317.3 158.6l2.5 .6-2.5 .5zM321.6 149.5l.7 .7-2.1 1.5zM334 139.7l2.5 .5-2.5 .5zM364 139.8l2.5 .5-2.5 .5zM104.7 165.3l1.5 2.1-2.2-1.4zM269.8 163.5l.7-.7 1.4 2.2zM274.5 167.6l2.2 1.4-.7 .7zM76.1 186.6l.7-.7 1.4 2.1zM107.1 184l.7 .7-2.1 1.5zM125.1 184.1l.5 .3z"/>
<path d="M125.1 184.1l.7 .3zM125.1 184.1l1 .3zM125.1 184.1l1.3 .3zM125.1 184.1l1.5 .2zM125.1 184.1h1.8l-.3 .2zM125.1 184.1l1.9-.2-.1 .2zM125.1 184.1l2.1-.4-.2 .2zM125.1 184.1l2.1-.7v.3zM125.1 184.1l2.2-.9-.1 .2zM125.1 184.1l2.1-1.2 .1 .3zM125.1 184.1l2-1.5 .1 .3zM125.1 184.1l1.9-1.7 .1 .2z"/>
<path d="M126.8 182.2l.2 .2-1.9 1.7zM126.6 182.1l.2 .1-1.7 1.9zM126.3 182l.3 .1-1.5 2zM126.1 181.9l.2 .1-1.2 2.1zM125.8 181.9h.3l-1 2.2zM125.5 182l.3-.1-.7 2.2zM125.3 182.2l.2-.2-.4 2.1zM125.1 182.4l.2-.2-.2 1.9zM125.1 182.4v1.7l-.2-1.5zM124.9 182.6l.2 1.5zM124.8 182.8l.3 1.3zM124.8 183.1l.3 1z"/>
<path d="M124.8 183.3l.3 .8zM124.9 183.6l.2 .5zM125 183.9l.1 .2zM147.5 199.7l.7 .7-2.1 1.4zM262.7 185.5l2.5-.5v1zM262.7 195.3l2.5-.5v1zM308.1 185l2.5 .5-2.5 .5zM319.8 185.6l2.5-.5v1zM364 185.1l2.5 .5-2.5 .5zM364 194.8l2.5 .5-2.5 .5zM91 219.1l-.3 .4zM91 219.1l-.3 .7z"/>
<path d="M91 219.1l-.3 .9zM91 219.1l-.3 1.2zM91 219.1l-.2 1.5zM91 219.1v1.7l-.2-.2zM91 219.1l.2 1.9-.2-.2zM91 219.1l.4 2-.2-.1zM91 219.1l.7 2.1-.3-.1zM91 219.1l.9 2.1h-.2zM91 219.1l1.2 2.1h-.3zM91 219.1l1.5 2-.3 .1zM91 219.1l1.7 1.8-.2 .2zM91 219.1l1.9 1.6-.2 .2z"/>
<path d="M91 219.1l2 1.4-.1 .2zM91 219.1l2.1 1.2-.1 .2zM91 219.1l2.1 .9v.3zM91 219.1l2.1 .6v.3zM91 219.1l2.1 .4v.2zM91 219.1l1.9 .1 .2 .3zM91 219.1l1.7-.1 .2 .2zM91 219.1l1.5-.2 .2 .1zM91 219.1l1.3-.3 .2 .1zM91 219.1l1.3-.3zM91 219.1l1-.4zM91 219.1l.7-.4z"/>
<path d="M91 219.1l.5-.3zM91 219.1l.2-.2zM91.1 199.1l2.1 1.4-.7 .7zM104.2 201.6l2.1 1.4-.7 .8zM34.2 219.5l1.4 2.1-2.1-1.4zM81 251.8l2.1 1.5-.7 .7z"/>
</g>
<g font-size="9.4">
<text x="117.5" y="22.3">ESTRUCTURA ANTIRROTACIONAL RIGIDIZADORA 2DOF</text>
<text x="207.4" y="33.1">1 Unidad</text>
</g>
<g font-size="7.9">
<text x="98.3" y="57.7">A‐A ( 1 : 4 )</text>
<text x="249.5" y="61.8">A</text>
<text x="371.6" y="61.8">A</text>
<text x="204.6" y="188.8">B ( 1 : 2 )</text>
<text x="17.7" y="273.5">NOTA: Soldar con TIG</text>
<text x="17.7" y="282.5">NOTA 2: Prestar especial cuidado a la posición de las patas.</text>
</g>
<g font-size="4.7">
<text x="80.1" y="44.3">Posición agujeros de fijación al suelo</text>
<text x="94" y="49.7">y posición de las patas</text>
<text x="304.6" y="260.7">Estructura</text>
<text x="304.6" y="266">antirrotacional</text>
<text x="304.6" y="271.5">rigidizadora 2DOF</text>
</g>
<g font-size="4.2">
<text x="34" y="9.6">6</text>
<text x="104" y="9.6">5</text>
<text x="174" y="9.6">4</text>
<text x="244" y="9.6">3</text>
<text x="314" y="9.6">2</text>
<text x="384" y="9.6">1</text>
<text x="6.8" y="38.7">D</text>
<text x="410.6" y="38.7">D</text>
<text x="7" y="112.9">C</text>
<text x="410.8" y="112.9">C</text>
<text x="7" y="187.1">B</text>
<text x="410.8" y="187.1">B</text>
<text x="7" y="261.3">A</text>
<text x="410.8" y="261.3">A</text>
<text x="34" y="290.4">6</text>
<text x="104" y="290.4">5</text>
<text x="174" y="290.4">4</text>
<text x="244" y="290.4">3</text>
<text x="314" y="290.4">2</text>
<text x="384" y="290.4">1</text>
</g>
<g font-size="3.9">
<text x="324.5" y="40.5" transform="rotate(-90 324.5 40.5)">15</text>
<text x="336.5" y="69.9" transform="rotate(-90 336.5 69.9)">143</text>
<text x="387.9" y="68" transform="rotate(-90 387.9 68)">158</text>
<text x="44.4" y="76.9" transform="rotate(-90 44.4 76.9)">18</text>
<text x="106.3" y="74.8">16</text>
<text x="313.2" y="75.4">30</text>
<text x="323.1" y="75.4">49</text>
<text x="318" y="89.7">90</text>
<text x="37.2" y="93.5" transform="rotate(-90 37.2 93.5)">216</text>
<text x="89.5" y="93.2" transform="rotate(-90 89.5 93.2)">70</text>
<text x="132.3" y="92.5" transform="rotate(-90 132.3 92.5)">50</text>
<text x="184" y="93.5" transform="rotate(-90 184 93.5)">172</text>
<text x="98.8" y="96.9" transform="rotate(-90 98.8 96.9)">35</text>
<text x="155.6" y="98">18</text>
<text x="311.6" y="96.8">455</text>
<text x="113.1" y="107.3">70</text>
<text x="261.6" y="113.2" transform="rotate(45 261.6 113.2)">8,4</text>
<text x="291.7" y="111.6" transform="rotate(12 291.7 111.6)">155°</text>
<text x="321.8" y="124.8" transform="rotate(-90 321.8 124.8)">5</text>
<text x="80.7" y="128.2">181</text>
<text x="138.8" y="128.3">144</text>
<text x="107.5" y="138">395</text>
<text x="274.6" y="138.5">119</text>
<text x="312.2" y="138.7">170</text>
<text x="349.2" y="138.8">114</text>
<text x="326.9" y="144.7">Roscados M6</text>
<text x="296.1" y="155.2" transform="rotate(-45 296.1 155.2)">M6x1 ‐ 6H</text>
<text x="95.8" y="159.3">6</text>
<text x="267.9" y="157.9" transform="rotate(45 267.9 157.9)">15</text>
<text x="322" y="157.1">36,77</text>
<text x="124.5" y="167.6">2</text>
<text x="139.5" y="170">3</text>
<text x="66.9" y="179">1</text>
<text x="199" y="177.5">Detalle soldadura patas</text>
<text x="281.2" y="183.3">191,62</text>
<text x="337.6" y="183.5">186,62</text>
<text x="154" y="194.2">5</text>
<text x="310.9" y="193.7">415°</text>
<text x="269.8" y="208.7">ITEM</text>
<text x="279.9" y="208.7">QTY</text>
<text x="297" y="208.7">PART NUMBER</text>
<text x="350.7" y="208.7">DESCRIPTION</text>
<text x="393" y="208.8">MASS (kg)</text>
<text x="22.9" y="211.1">5</text>
<text x="115.3" y="215">1</text>
<text x="272.9" y="214">1</text>
<text x="282.1" y="214">2</text>
<text x="288.1" y="214">2DOF‐150‐17‐REFL‐01</text>
<text x="331.6" y="214.1">Refuerzo longitudinal. Chapa 6 mm.</text>
<text x="393" y="214">0,16</text>
<text x="272.9" y="219.3">2</text>
<text x="282.1" y="219.3">2</text>
<text x="288.1" y="219.3">2DOF‐150‐17‐REFT‐01</text>
<text x="331.6" y="219.4">Refuerzo transversal. Chapa 6 mm.</text>
<text x="393" y="219.3">0,06</text>
<text x="121.1" y="223.1">Esta cara debe quedar perfectamente</text>
<text x="121.1" y="227.6">lisa , superficie de apoyo del cardan</text>
<text x="272.9" y="224.6">3</text>
<text x="282.1" y="224.6">1</text>
<text x="288.1" y="224.6">2DOF‐150‐18‐ESTSUP‐01</text>
<text x="331.6" y="224.7">Estructura principal. Chapa 5 mm</text>
<text x="393" y="224.6">2,61</text>
<text x="272.9" y="229.9">4</text>
<text x="282.1" y="229.9">1</text>
<text x="288.1" y="229.9">2DOF‐150‐18‐STUBO‐01</text>
<text x="331.6" y="230">Pata central</text>
<text x="393" y="229.9">0,62</text>
<text x="272.9" y="235.2">5</text>
<text x="282.1" y="235.2">2</text>
<text x="288.1" y="235.2">2DOF‐150‐PATRA‐01</text>
<text x="331.6" y="235.3">Pata tipo A</text>
<text x="393" y="235.2">0,44</text>
<text x="112.1" y="242.4">4</text>
<text x="272.9" y="240.6">6</text>
<text x="282.1" y="240.6">2</text>
<text x="288.1" y="240.6">2DOF‐150‐PATRB‐01</text>
<text x="331.6" y="240.6">Pata tipo B</text>
<text x="393" y="240.6">0,44</text>
<text x="90.8" y="263.9">6</text>
<text x="358.5" y="274.9">2DOF‐150‐18‐ESTCEN‐01‐MET02</text>
<text x="358.5" y="279.4">2020</text>
</g>
<g font-size="3.3">
<text x="259.6" y="111.2" transform="rotate(45 259.6 111.2)">⌀</text>
<text x="265.9" y="155.9" transform="rotate(45 265.9 155.9)">⌀</text>
</g>
<g font-size="3.1">
<text x="312.8" y="246.8">Tolerancias para dimensiones lineales y angulares sin indicación individual</text>
<text x="312.8" y="250.4">de tolerancia, según ISO 2768‐1:1989</text>
<text x="312.8" y="254">Zonas de rugosidad no especificada, Ra 3.2</text>
<text x="377.7" y="285.6">A3</text>
<text x="397" y="285.9">1 /7</text>
</g>
<g font-size="2.4">
<text x="271.2" y="244.4">MATERIAL:</text>
<text x="271.3" y="251.9">ACABADO SUPERFICIAL:</text>
<text x="271.3" y="254.6">Negro satinado liso</text>
<text x="271.2" y="259.7">SCALE:</text>
<text x="350.6" y="260.9">DRAWN: Adrian Parro</text>
<text x="391.2" y="260.6">10/09/2014</text>
<text x="350.6" y="267">CHECKED: Antonio García</text>
<text x="391.2" y="266.6">11/09/2014</text>
<text x="350.7" y="271.4">DWG NO:</text>
<text x="350.8" y="276.8">Id. Ref:</text>
<text x="350.8" y="282.8">REV</text>
<text x="371.2" y="282.9">SIZE</text>
<text x="390.9" y="282.9">SHEET</text>
</g>
</svg>
